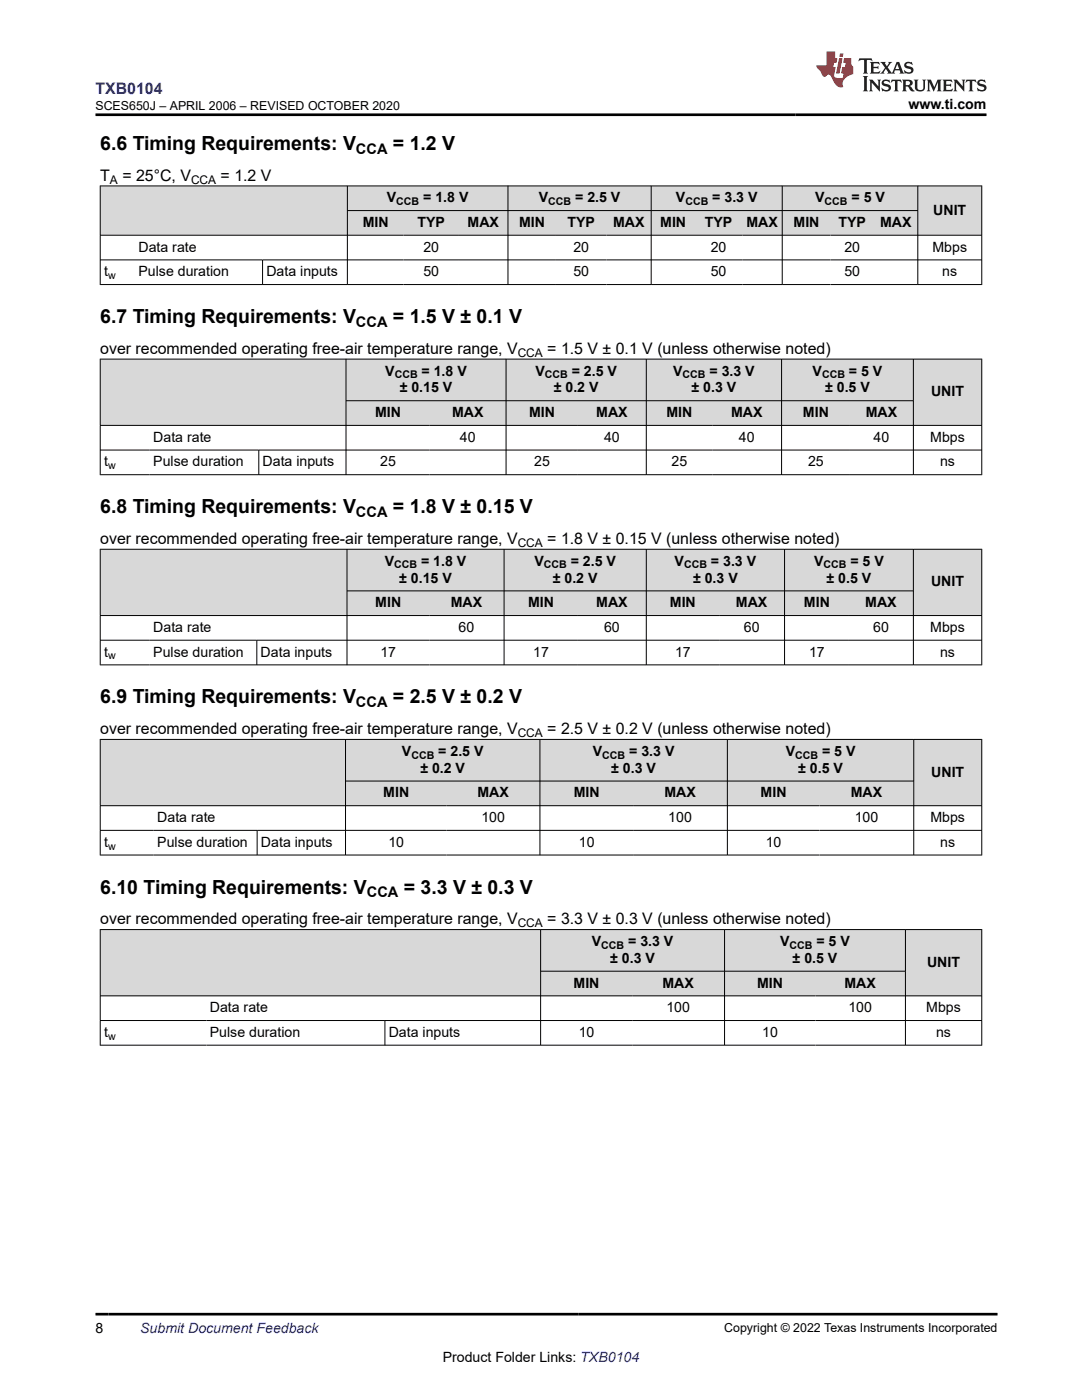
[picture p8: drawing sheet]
<svg xmlns="http://www.w3.org/2000/svg" width="216mm" height="279mm" viewBox="0 0 216 279" stroke-linecap="round" stroke-linejoin="round" font-family="sans-serif">
<g fill="#d8d8d8">
<path d="M20 37.1h175.9v4.9h-175.9z" fill-rule="evenodd"/>
<path d="M20.1 37.2h49.2v9.7h-49.2z" fill-rule="evenodd"/>
<path d="M69.4 37.2h31.9v4.8h-31.9z" fill-rule="evenodd"/>
<path d="M101.4 37.2h28.5v4.8h-28.5z" fill-rule="evenodd"/>
<path d="M130 37.2h26v4.8h-26z" fill-rule="evenodd"/>
<path d="M156.1 37.2h27v4.8h-27z" fill-rule="evenodd"/>
<path d="M183.2 37.2h12.6v9.7h-12.6z" fill-rule="evenodd"/>
<path d="M69.4 42.1h11.2v4.8h-11.2z" fill-rule="evenodd"/>
<path d="M80.6 42.1h11v4.8h-11z" fill-rule="evenodd"/>
<path d="M91.6 42.1h9.7v4.8h-9.7z" fill-rule="evenodd"/>
<path d="M101.4 42.1h9.5v4.8h-9.5z" fill-rule="evenodd"/>
<path d="M110.9 42.1h10.2v4.8h-10.2z" fill-rule="evenodd"/>
<path d="M121.1 42.1h8.8v4.8h-8.8z" fill-rule="evenodd"/>
<path d="M130 42.1h8.7v4.8h-8.7z" fill-rule="evenodd"/>
<path d="M138.7 42.1h9.4v4.8h-9.4z" fill-rule="evenodd"/>
<path d="M148.1 42.1h7.9v4.8h-7.9z" fill-rule="evenodd"/>
<path d="M156.1 42.1h9.6v4.8h-9.6z" fill-rule="evenodd"/>
<path d="M165.7 42.1h8.7v4.8h-8.7z" fill-rule="evenodd"/>
<path d="M174.4 42.1h8.7v4.8h-8.7z" fill-rule="evenodd"/>
</g>
<g fill="none" stroke="#000" stroke-width=".2">
<path d="M19.9 37.1h176.1M20 37v19.9M69.3 37v19.9M101.4 37v19.9M129.9 37v19.9M156.1 37v19.9M183.1 37v19.9M195.9 37v19.9M19.9 46.9h176.1M19.9 51.9h176.1M19.9 56.8h176.1M52.4 51.9v5"/>
<path d="M69.3 42h113.9"/>
</g>
<g fill="#d8d8d8">
<path d="M20 71.7h175.9v8.3h-175.9z" fill-rule="evenodd"/>
<path d="M20.1 71.7h48.9v13.1h-48.9z" fill-rule="evenodd"/>
<path d="M69.1 71.7h31.8v8.2h-31.8z" fill-rule="evenodd"/>
<path d="M101 71.7h27.9v8.2h-27.9z" fill-rule="evenodd"/>
<path d="M129 71.7h26.9v8.2h-26.9z" fill-rule="evenodd"/>
<path d="M156 71.7h26.2v8.2h-26.2z" fill-rule="evenodd"/>
<path d="M182.3 71.7h13.5v13.1h-13.5z" fill-rule="evenodd"/>
<path d="M69.1 80h16.7v4.8h-16.7z" fill-rule="evenodd"/>
<path d="M85.8 80h15.1v4.8h-15.1z" fill-rule="evenodd"/>
<path d="M101 80h14.3v4.8h-14.3z" fill-rule="evenodd"/>
<path d="M115.3 80h13.6v4.8h-13.6z" fill-rule="evenodd"/>
<path d="M129 80h13.1v4.8h-13.1z" fill-rule="evenodd"/>
<path d="M142.1 80h13.8v4.8h-13.8z" fill-rule="evenodd"/>
<path d="M156 80h13.6v4.8h-13.6z" fill-rule="evenodd"/>
<path d="M169.6 80h12.6v4.8h-12.6z" fill-rule="evenodd"/>
</g>
<g fill="none" stroke="#000" stroke-width=".2">
<path d="M19.9 71.7h176.1M20 71.6v23.2M69 71.6v23.2M69 80h113.3M101 71.6v23.2M129 71.6v23.2M156 71.6v23.2M182.3 71.6v23.2M195.9 71.6v23.2M19.9 84.9h176.1M19.9 89.8h176.1M19.9 94.7h176.1"/>
<path d="M51.6 89.8v5"/>
</g>
<g fill="#d8d8d8">
<path d="M20 109.6h175.9v8.3h-175.9z" fill-rule="evenodd"/>
<path d="M20.1 109.7h49.1v13.1h-49.1z" fill-rule="evenodd"/>
<path d="M69.3 109.7h31.2v8.2h-31.2z" fill-rule="evenodd"/>
<path d="M100.6 109.7h28.3v8.2h-28.3z" fill-rule="evenodd"/>
<path d="M129 109.7h27.5v8.2h-27.5z" fill-rule="evenodd"/>
<path d="M156.6 109.7h25.6v8.2h-25.6z" fill-rule="evenodd"/>
<path d="M182.3 109.7h13.5v13.1h-13.5z" fill-rule="evenodd"/>
<path d="M69.3 118h16.4v4.8h-16.4z" fill-rule="evenodd"/>
<path d="M85.7 118h14.8v4.8h-14.8z" fill-rule="evenodd"/>
<path d="M100.6 118h14.7v4.8h-14.7z" fill-rule="evenodd"/>
<path d="M115.3 118h13.6v4.8h-13.6z" fill-rule="evenodd"/>
<path d="M129 118h14.5v4.8h-14.5z" fill-rule="evenodd"/>
<path d="M143.5 118h13v4.8h-13z" fill-rule="evenodd"/>
<path d="M156.6 118h12.8v4.8h-12.8z" fill-rule="evenodd"/>
<path d="M169.4 118h12.8v4.8h-12.8z" fill-rule="evenodd"/>
</g>
<g fill="none" stroke="#000" stroke-width=".2">
<path d="M19.9 109.6h176.1M20 109.6v23.2M69.2 109.6v23.2M69.2 117.9h113.1M100.6 109.6v23.2M129 109.6v23.2M156.5 109.6v23.2M182.3 109.6v23.2M195.9 109.6v23.2M19.9 122.8h176.1M19.9 127.8h176.1M19.9 132.7h176.1"/>
<path d="M51.2 127.8v5"/>
</g>
<g fill="#d8d8d8">
<path d="M20 147.6h175.9v8.3h-175.9z" fill-rule="evenodd"/>
<path d="M20.1 147.6h48.8v13.1h-48.8z" fill-rule="evenodd"/>
<path d="M69 147.6h38.7v8.2h-38.7z" fill-rule="evenodd"/>
<path d="M107.8 147.6h37.3v8.2h-37.3z" fill-rule="evenodd"/>
<path d="M145.2 147.6h37.1v8.2h-37.1z" fill-rule="evenodd"/>
<path d="M182.4 147.6h13.4v13.1h-13.4z" fill-rule="evenodd"/>
<path d="M69 155.9h20.1v4.8h-20.1z" fill-rule="evenodd"/>
<path d="M89.1 155.9h18.6v4.8h-18.6z" fill-rule="evenodd"/>
<path d="M107.8 155.9h18.5v4.8h-18.5z" fill-rule="evenodd"/>
<path d="M126.3 155.9h18.8v4.8h-18.8z" fill-rule="evenodd"/>
<path d="M145.2 155.9h18.3v4.8h-18.3z" fill-rule="evenodd"/>
<path d="M163.5 155.9h18.8v4.8h-18.8z" fill-rule="evenodd"/>
</g>
<path d="M19.9 147.6h176.1M20 147.5v23.2M68.9 147.5v23.2M68.9 155.9h113.5M107.7 147.5v23.2M145.1 147.5v23.2M182.3 147.5v23.2M195.9 147.5v23.2M19.9 160.8h176.1M19.9 165.7h176.1M19.9 170.6h176.1M51.3 165.7v5" fill="none" stroke="#000" stroke-width=".2"/>
<g fill="#d8d8d8">
<path d="M20 185.5h175.9v8.3h-175.9z" fill-rule="evenodd"/>
<path d="M20.1 185.6h87.7v13.1h-87.7z" fill-rule="evenodd"/>
<path d="M107.9 185.6h36.6v8.2h-36.6z" fill-rule="evenodd"/>
<path d="M144.6 185.6h36v8.2h-36z" fill-rule="evenodd"/>
<path d="M180.7 185.6h15.1v13.1h-15.1z" fill-rule="evenodd"/>
<path d="M107.9 193.9h18.2v4.8h-18.2z" fill-rule="evenodd"/>
<path d="M126.1 193.9h18.4v4.8h-18.4z" fill-rule="evenodd"/>
<path d="M144.6 193.9h18.1v4.8h-18.1z" fill-rule="evenodd"/>
<path d="M162.7 193.9h17.9v4.8h-17.9z" fill-rule="evenodd"/>
</g>
<path d="M19.9 185.5h176.1M19.9 198.7h176.1M20 185.5v23.2M107.9 185.5v23.2M107.9 193.8h72.8M144.6 185.5v23.2M180.7 185.5v23.2M195.9 185.5v23.2M19.9 203.7h176.1M19.9 208.6h176.1M76.8 203.7v5" fill="none" stroke="#000" stroke-width=".2"/>
<path d="M171.5 11.6l-.2 .6 .5-.2h.6v.1v2.2l-.2 .4h1l-.2-.4v-2.2v-.1h.5l.6 .2-.2-.6zM173.6 12.4l.2 .3v1.6l-.2 .4h1.9l.1-.6a1.08 1.08 0 0 1-1.3 .2v-.7h.6l.4 .2v-.7l-.4 .2h-.6v-.5l.2-.2a1 1 0 0 1 1 .3l-.1-.5zM175.7 12.4l.9 1.1-1 1.2h.9l-.2-.2 .5-.8 .4 .8-.2 .2h1.6l-.2-.2 .2-.5h.9l.1 .5-.1 .2h.9l-.2-.4-.8-1.9h-.5l-.9 2.1-.9-1.1 .9-1h-.8l.2 .2-.4 .6-.4-.6 .2-.2zM179 12.8l.4 1h-.7zM180.7 12.5a.65 .65 0 0 0-.2 .7 .65 .65 0 0 0 .6 .5l.6 .1 .1 .3a.79 .79 0 0 1-.7 .4 .79 .79 0 0 1-.7-.5l.1 .7 .2-.1a.93 .93 0 0 0 1.1 0 .93 .93 0 0 0 .4-.9 1.46 1.46 0 0 0-1.2-.6l-.1-.3a1.09 1.09 0 0 1 1.2 .2l-.2-.6-.1 .1-.5-.2zM172.2 15.2l.2 .4v2.2l-.2 .4h1l-.2-.4v-2.2l.2-.4zM173.4 15.9l.2 .4v1.5l-.2 .4h.8l-.3-.4 .1-1.3 1.6 1.8v-2l.2-.4h-.7l.1 .2 .1 1.1-1.2-1.3zM176.2 16a.65 .65 0 0 0-.2 .8 .65 .65 0 0 0 .6 .4l.6 .2 .1 .2a.79 .79 0 0 1-.7 .4 .79 .79 0 0 1-.7-.5l.1 .7 .2-.1a.93 .93 0 0 0 1.1 .1 .93 .93 0 0 0 .4-1 1.46 1.46 0 0 0-1.2-.5l-.1-.4a1.09 1.09 0 0 1 1.2 .2l-.1-.6-.2 .1-.5-.1zM177.9 15.9l-.1 .6a.63 .63 0 0 1 .8-.3v1.6l-.3 .4h1l-.2-.4v-1.6a.66 .66 0 0 1 .8 .3l-.1-.6zM180 15.9l.2 .4v1.5l-.2 .4h1l-.2-.2-.1-.7h.5l.1 .2a.79 .79 0 0 0 1.2 .6l-1-.9a.61 .61 0 0 0 .6-.6 .61 .61 0 0 0-.5-.7zM180.8 16.2h.1a.47 .47 0 0 1 .5 .1 .47 .47 0 0 1 .1 .5l-.1 .1-.7 .1zM182.3 15.9l.2 .2a2.27 2.27 0 0 0 .4 2 1.04 1.04 0 0 0 1.7-.7v-1.3l.2-.2h-.8l.2 .4v1.1a.6 .6 0 0 1-.6 .6 .6 .6 0 0 1-.6-.6v-1.1l.3-.4zM184.9 15.9l.2 .4v1.5l-.2 .4h.8l-.3-.4v-1.4l.9 1.9 .9-1.9v1.4l-.3 .4h1l-.2-.4v-1.5l.2-.4h-.8l-.7 1.5-.6-1.5zM188.1 15.9l.2 .4v1.5l-.2 .4h1.9l.1-.6a1.09 1.09 0 0 1-1.3 .2v-.7h.6l.4 .2v-.6l-.4 .2h-.6v-.6l.2-.1a1.01 1.01 0 0 1 1 .3l-.1-.6zM190.2 15.9l.3 .4v1.5l-.3 .4h.8l-.2-.4v-1.3l1.6 1.8v-2l.2-.4h-.7l.2 .2v1.1l-1.2-1.3zM192.8 15.9l-.1 .6a.63 .63 0 0 1 .8-.3v1.6l-.3 .4h1l-.2-.4v-1.6a.66 .66 0 0 1 .8 .3l-.1-.6zM195.2 16a.65 .65 0 0 0-.2 .8 .65 .65 0 0 0 .6 .4l.6 .2 .2 .2a.79 .79 0 0 1-.7 .4 .79 .79 0 0 1-.7-.5l.1 .7 .2-.1a.93 .93 0 0 0 1 .1 .93 .93 0 0 0 .5-1 1.46 1.46 0 0 0-1.3-.5v-.4a1.09 1.09 0 0 1 1.2 .2l-.2-.6-.2 .1-.5-.1z" fill="#231f20"/>
<path d="M164.9 10.3v2.7h-2l.1 .4 .8 1a.95 .95 0 0 0 1 .9 .59 .59 0 0 1 .5-.4 .59 .59 0 0 1 .5 .3l.4 .8a1.59 1.59 0 0 0 2.1 1.4 1.61 1.61 0 0 1 1-2.3l1-.3-.1-1.5a1.59 1.59 0 0 1-.3-1.7h-1.5l-.2 .9h.6l-.2 .9h-.5l-.2 .9v.3l.4 .1-.1 .9h-.7a.73 .73 0 0 1-1-.7l.3-1.5h-.5l.1-.9h.5l.2-.9h-.5v-1.3zM167.4 11.6l-.6 3.1h.7l.6-3.1zM167.6 10.7l-.1 .6h.7l.1-.6z" fill="#ed1c24"/>
<path d="M19.1 22.9h177.8M19.1 262.3h179.9" fill="none" stroke="#000" stroke-width=".53"/>
<g font-size="3.9">
<text x="20" y="29.9">6.6 Timing Requirements: V</text>
<text x="78.4" y="29.9">= 1.2 V</text>
<text x="20" y="64.5">6.7 Timing Requirements: V</text>
<text x="78.4" y="64.5">= 1.5 V ± 0.1 V</text>
<text x="20" y="102.4">6.8 Timing Requirements: V</text>
<text x="78.4" y="102.4">= 1.8 V ± 0.15 V</text>
<text x="20" y="140.4">6.9 Timing Requirements: V</text>
<text x="78.4" y="140.4">= 2.5 V ± 0.2 V</text>
<text x="20" y="178.3">6.10 Timing Requirements: V</text>
<text x="80.6" y="178.3">= 3.3 V ± 0.3 V</text>
</g>
<text font-size="3.2" fill="#00f" x="19.1" y="18.7">TXB0104</text>
<g font-size="3.2">
<text x="20" y="36.1">T</text>
<text x="24.4" y="36.1">= 25°C, V</text>
<text x="44" y="36.1">= 1.2 V</text>
<text x="20" y="70.6">over recommended operating free-air temperature range, V</text>
<text x="109.2" y="70.6">= 1.5 V ± 0.1 V (unless otherwise noted)</text>
<text x="20" y="108.6">over recommended operating free-air temperature range, V</text>
<text x="109.2" y="108.6">= 1.8 V ± 0.15 V (unless otherwise noted)</text>
<text x="20" y="146.5">over recommended operating free-air temperature range, V</text>
<text x="109.2" y="146.5">= 2.5 V ± 0.2 V (unless otherwise noted)</text>
<text x="20" y="184.5">over recommended operating free-air temperature range, V</text>
<text x="109.2" y="184.5">= 3.3 V ± 0.3 V (unless otherwise noted)</text>
</g>
<g font-size="2.9">
<text x="71" y="30.7">CCA</text>
<text x="71" y="65.2">CCA</text>
<text x="71" y="103.2">CCA</text>
<text x="71" y="141.1">CCA</text>
<text x="73.2" y="179.1">CCA</text>
</g>
<g font-size="2.8">
<text x="181.3" y="21.8">www.ti.com</text>
<text x="77.2" y="40.4">V</text>
<text x="84.5" y="40.4">= 1.8 V</text>
<text x="107.5" y="40.4">V</text>
<text x="114.8" y="40.4">= 2.5 V</text>
<text x="134.9" y="40.4">V</text>
<text x="142.1" y="40.4">= 3.3 V</text>
<text x="162.7" y="40.4">V</text>
<text x="169.9" y="40.4">= 5 V</text>
<text x="72.4" y="45.3">MIN</text>
<text x="83.3" y="45.3">TYP</text>
<text x="93.3" y="45.3">MAX</text>
<text x="103.6" y="45.3">MIN</text>
<text x="113.3" y="45.3">TYP</text>
<text x="122.3" y="45.3">MAX</text>
<text x="131.8" y="45.3">MIN</text>
<text x="140.6" y="45.3">TYP</text>
<text x="148.9" y="45.3">MAX</text>
<text x="158.4" y="45.3">MIN</text>
<text x="167.3" y="45.3">TYP</text>
<text x="175.6" y="45.3">MAX</text>
<text x="186.2" y="42.8">UNIT</text>
<text x="27.6" y="50.2">Data rate</text>
<text x="84.5" y="50.2">20</text>
<text x="114.4" y="50.2">20</text>
<text x="141.8" y="50.2">20</text>
<text x="168.5" y="50.2">20</text>
<text x="186.1" y="50.2">Mbps</text>
<text x="20.8" y="55.1">t</text>
<text x="27.6" y="55.1">Pulse duration</text>
<text x="53.2" y="55.1">Data inputs</text>
<text x="84.5" y="55.1">50</text>
<text x="114.4" y="55.1">50</text>
<text x="141.8" y="55.1">50</text>
<text x="168.5" y="55.1">50</text>
<text x="188" y="55.1">ns</text>
<text x="76.9" y="74.9">V</text>
<text x="84.1" y="74.9">= 1.8 V</text>
<text x="106.8" y="74.9">V</text>
<text x="114.1" y="74.9">= 2.5 V</text>
<text x="134.3" y="74.9">V</text>
<text x="141.6" y="74.9">= 3.3 V</text>
<text x="162.1" y="74.9">V</text>
<text x="169.4" y="74.9">= 5 V</text>
<text x="74.8" y="83.2">MIN</text>
<text x="79.8" y="78.3">± 0.15 V</text>
<text x="90.2" y="83.2">MAX</text>
<text x="105.6" y="83.2">MIN</text>
<text x="110.5" y="78.3">± 0.2 V</text>
<text x="119" y="83.2">MAX</text>
<text x="133" y="83.2">MIN</text>
<text x="138" y="78.3">± 0.3 V</text>
<text x="145.9" y="83.2">MAX</text>
<text x="160.2" y="83.2">MIN</text>
<text x="164.6" y="78.3">± 0.5 V</text>
<text x="172.8" y="83.2">MAX</text>
<text x="185.8" y="79.1">UNIT</text>
<text x="30.6" y="88.2">Data rate</text>
<text x="91.8" y="88.2">40</text>
<text x="120.5" y="88.2">40</text>
<text x="147.4" y="88.2">40</text>
<text x="174.3" y="88.2">40</text>
<text x="185.6" y="88.2">Mbps</text>
<text x="20.8" y="93.1">t</text>
<text x="30.6" y="93.1">Pulse duration</text>
<text x="52.4" y="93.1">Data inputs</text>
<text x="75.9" y="93.1">25</text>
<text x="106.6" y="93.1">25</text>
<text x="134" y="93.1">25</text>
<text x="161.2" y="93.1">25</text>
<text x="187.6" y="93.1">ns</text>
<text x="76.8" y="112.9">V</text>
<text x="84" y="112.9">= 1.8 V</text>
<text x="106.6" y="112.9">V</text>
<text x="113.9" y="112.9">= 2.5 V</text>
<text x="134.6" y="112.9">V</text>
<text x="141.9" y="112.9">= 3.3 V</text>
<text x="162.4" y="112.9">V</text>
<text x="169.7" y="112.9">= 5 V</text>
<text x="79.7" y="116.3">± 0.15 V</text>
<text x="110.3" y="116.3">± 0.2 V</text>
<text x="138.3" y="116.3">± 0.3 V</text>
<text x="164.9" y="116.3">± 0.5 V</text>
<text x="185.8" y="117">UNIT</text>
<text x="74.9" y="121.2">MIN</text>
<text x="90" y="121.2">MAX</text>
<text x="105.4" y="121.2">MIN</text>
<text x="119" y="121.2">MAX</text>
<text x="133.7" y="121.2">MIN</text>
<text x="146.9" y="121.2">MAX</text>
<text x="160.4" y="121.2">MIN</text>
<text x="172.7" y="121.2">MAX</text>
<text x="20.8" y="131">t</text>
<text x="30.6" y="126.1">Data rate</text>
<text x="30.6" y="131">Pulse duration</text>
<text x="52" y="131">Data inputs</text>
<text x="75.9" y="131">17</text>
<text x="91.5" y="126.1">60</text>
<text x="106.4" y="131">17</text>
<text x="120.5" y="126.1">60</text>
<text x="134.7" y="131">17</text>
<text x="148.4" y="126.1">60</text>
<text x="161.4" y="131">17</text>
<text x="174.2" y="126.1">60</text>
<text x="185.6" y="126.1">Mbps</text>
<text x="187.6" y="131">ns</text>
<text x="80.2" y="150.8">V</text>
<text x="83.9" y="154.2">± 0.2 V</text>
<text x="87.5" y="150.8">= 2.5 V</text>
<text x="118.3" y="150.8">V</text>
<text x="122" y="154.2">± 0.3 V</text>
<text x="125.6" y="150.8">= 3.3 V</text>
<text x="156.8" y="150.8">V</text>
<text x="159.3" y="154.2">± 0.5 V</text>
<text x="164" y="150.8">= 5 V</text>
<text x="185.8" y="155">UNIT</text>
<text x="76.5" y="159.1">MIN</text>
<text x="95.3" y="159.1">MAX</text>
<text x="114.5" y="159.1">MIN</text>
<text x="132.6" y="159.1">MAX</text>
<text x="151.8" y="159.1">MIN</text>
<text x="169.8" y="159.1">MAX</text>
<text x="31.4" y="164.1">Data rate</text>
<text x="96.1" y="164.1">100</text>
<text x="133.3" y="164.1">100</text>
<text x="170.5" y="164.1">100</text>
<text x="185.7" y="164.1">Mbps</text>
<text x="20.8" y="169">t</text>
<text x="31.4" y="169">Pulse duration</text>
<text x="52.1" y="169">Data inputs</text>
<text x="77.5" y="169">10</text>
<text x="115.5" y="169">10</text>
<text x="152.8" y="169">10</text>
<text x="187.6" y="169">ns</text>
<text x="118.1" y="188.8">V</text>
<text x="125.3" y="188.8">= 3.3 V</text>
<text x="155.7" y="188.8">V</text>
<text x="162.9" y="188.8">= 5 V</text>
<text x="114.5" y="197.1">MIN</text>
<text x="121.8" y="192.2">± 0.3 V</text>
<text x="132.2" y="197.1">MAX</text>
<text x="151.1" y="197.1">MIN</text>
<text x="158.2" y="192.2">± 0.5 V</text>
<text x="168.5" y="197.1">MAX</text>
<text x="185" y="192.9">UNIT</text>
<text x="41.9" y="202">Data rate</text>
<text x="133" y="202">100</text>
<text x="169.3" y="202">100</text>
<text x="184.8" y="202">Mbps</text>
<text x="20.8" y="206.9">t</text>
<text x="41.9" y="206.9">Pulse duration</text>
<text x="77.6" y="206.9">Data inputs</text>
<text x="115.5" y="206.9">10</text>
<text x="152.1" y="206.9">10</text>
<text x="186.8" y="206.9">ns</text>
<text x="19.1" y="266.1">8</text>
<text x="88.3" y="271.7">Product Folder Links: TXB0104</text>
</g>
<text font-size="2.8" fill="#00f" x="28" y="266.1">Submit Document Feedback</text>
<g font-size="2.5">
<text x="19" y="21.9">SCES650J – APRIL 2006 – REVISED OCTOBER 2020</text>
<text x="144.5" y="265.8">Copyright © 2022 Texas Instruments Incorporated</text>
</g>
<g font-size="2.4">
<text x="21.9" y="36.7">A</text>
<text x="38.1" y="36.7">CCA</text>
<text x="103.3" y="71.2">CCA</text>
<text x="103.3" y="109.2">CCA</text>
<text x="103.3" y="147.1">CCA</text>
<text x="103.3" y="185.1">CCA</text>
</g>
<g font-size="2.1">
<text x="79.1" y="40.9">CCB</text>
<text x="109.4" y="40.9">CCB</text>
<text x="136.8" y="40.9">CCB</text>
<text x="164.5" y="40.9">CCB</text>
<text x="21.6" y="55.7">w</text>
<text x="78.8" y="75.5">CCB</text>
<text x="108.7" y="75.5">CCB</text>
<text x="136.2" y="75.5">CCB</text>
<text x="164" y="75.5">CCB</text>
<text x="21.6" y="93.7">w</text>
<text x="78.7" y="113.5">CCB</text>
<text x="108.5" y="113.5">CCB</text>
<text x="136.5" y="113.5">CCB</text>
<text x="164.3" y="113.5">CCB</text>
<text x="21.6" y="131.6">w</text>
<text x="82.1" y="151.4">CCB</text>
<text x="120.2" y="151.4">CCB</text>
<text x="158.7" y="151.4">CCB</text>
<text x="21.6" y="169.6">w</text>
<text x="120" y="189.4">CCB</text>
<text x="157.5" y="189.4">CCB</text>
<text x="21.6" y="207.5">w</text>
</g>
</svg>
